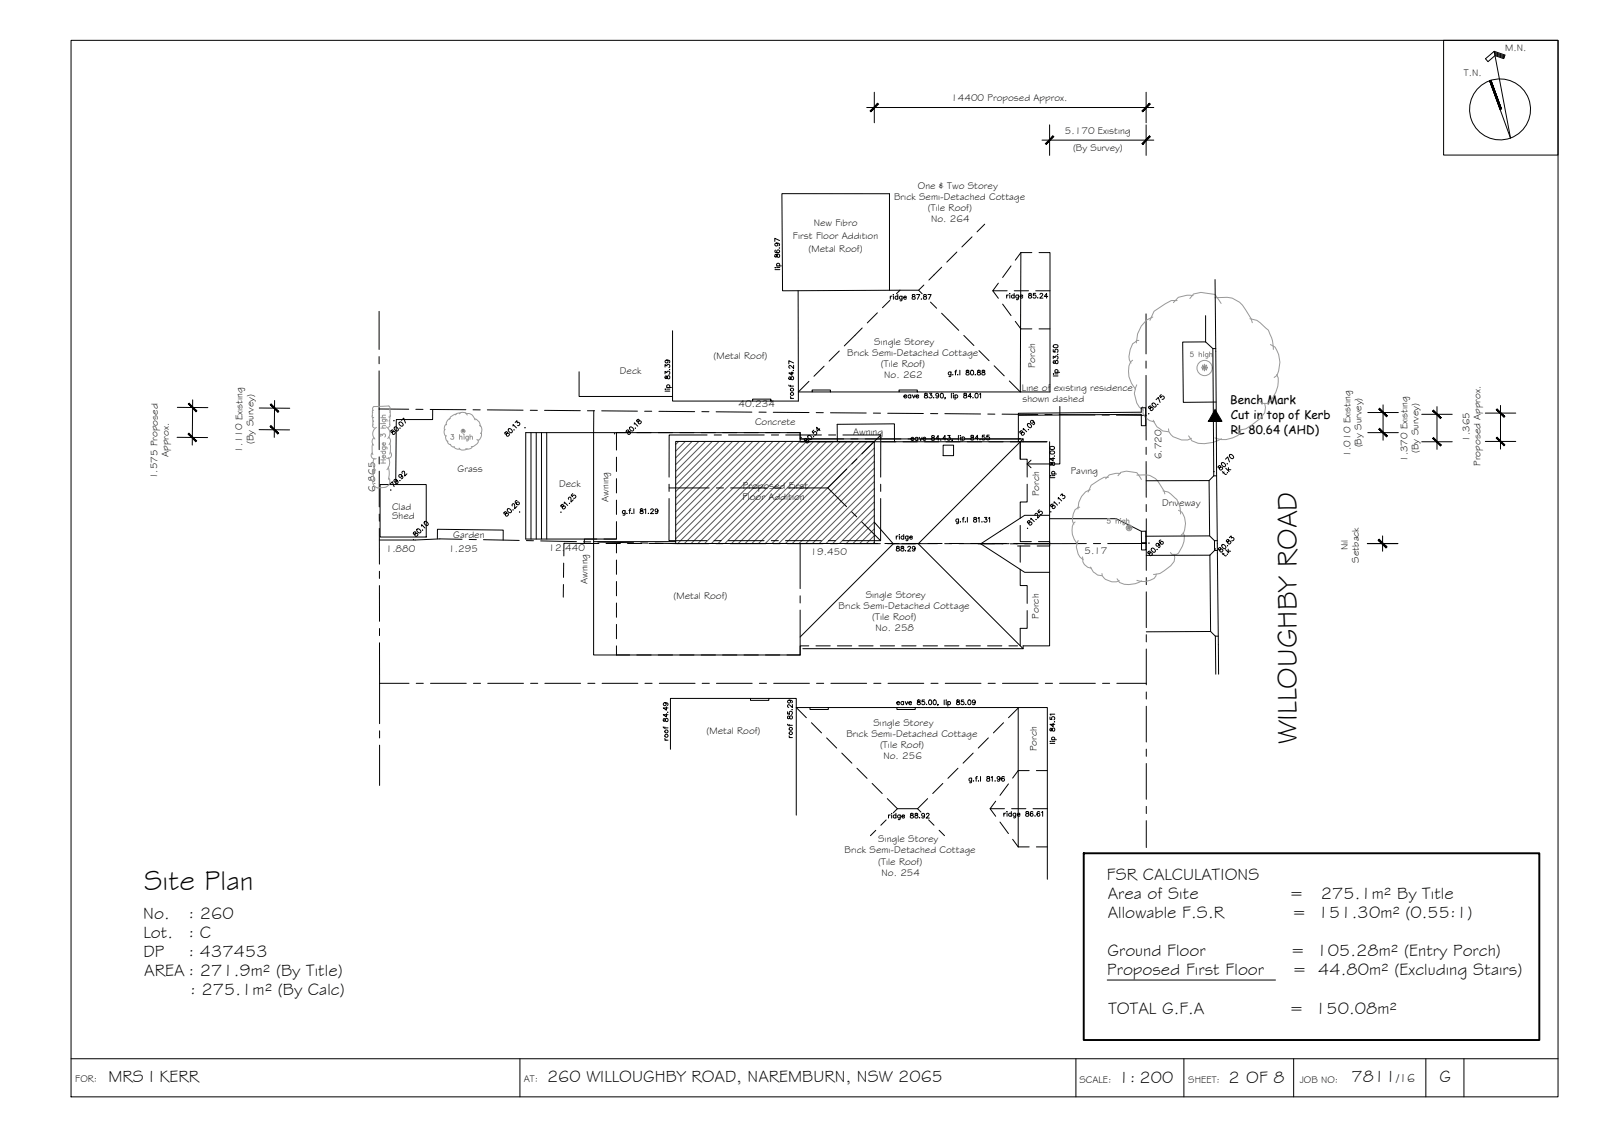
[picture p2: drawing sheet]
<svg xmlns="http://www.w3.org/2000/svg" width="420mm" height="297mm" viewBox="0 0 420 297" stroke-linecap="round" stroke-linejoin="round" font-family="sans-serif">
<!-- layer: HATCH -->
<g fill="none" stroke="#545454" stroke-width=".26">
<path d="M178 115.8l-.8 .7M179.7 115.8l-2.5 2.5M181.5 115.8l-4.3 4.3M183.3 115.8l-6.1 6M185 115.8l-7.8 7.8M186.8 115.8l-9.6 9.5M188.6 115.8l-11.4 11.3M190.3 115.8l-13.1 13.1M192.1 115.8l-14.9 14.9M193.9 115.8l-16.7 16.6M195.6 115.8l-18.4 18.4M197.4 115.8l-20.2 20.1"/>
<path d="M199.1 115.8l-21.9 21.9M200.9 115.8l-23.7 23.7M202.7 115.8l-25.5 25.5M204.4 115.8l-26.7 26.7M206.2 115.8l-26.7 26.7M207.9 115.8l-26.6 26.7M209.7 115.8l-26.6 26.7M211.5 115.8l-26.7 26.7M213.3 115.8l-26.7 26.7M215 115.8l-26.7 26.7M216.8 115.8l-26.7 26.7M218.6 115.8l-26.7 26.7"/>
<path d="M220.4 115.8l-26.7 26.7M222.1 115.8l-26.7 26.7M223.9 115.8l-26.7 26.7M225.7 115.8l-26.7 26.7M227.4 115.8l-26.7 26.7M229.2 115.8l-26.7 26.7M229.3 117.4l-25 25.1M229.3 119.2l-23.3 23.3M229.3 121l-21.5 21.5M229.3 122.7l-19.7 19.8M229.3 124.5l-17.9 18M229.3 126.3l-16.2 16.2"/>
<path d="M229.3 128.1l-14.4 14.4M229.3 129.8l-12.6 12.7M229.3 131.6l-10.9 10.9M229.3 133.3l-9.1 9.2M229.3 135.1l-7.3 7.4M229.3 136.9l-5.6 5.6M229.3 138.7l-3.8 3.8M229.3 140.4l-2 2M229.3 142.2l-.2 .2"/>
</g>
<!-- layer: BORDER -->
<g fill="none" stroke="#000" stroke-width=".26">
<path d="M18.6 10.6h390v277h-390zM378.6 10.6h30v30.1h-30zM391.9 13.5l2.8 .9-.3 1-2.3-.8-1.8 1.6-.7-.8 2.3-1.9 4.3 22.7-5.5-15M391.9 13.7l2.7 1M392 14l2.6 .9M392 14.3l2.4 .8M391 21.1l2.8 7.5M18.6 277.6h390M136.4 277.6v10M282.2 277.6v10M310.5 277.6v10M339.3 277.6v10"/>
<path d="M374 277.6v10M383.9 277.6v10"/>
<circle cx="393.4" cy="28.7" r="8"/>
</g>
<!-- layer: ROOFPLAN EXIST. -->
<g fill="none" stroke="#000" stroke-width=".26">
<path d="M256.9 115.1h11.4l-27.4 27.4M267.6 115.1h-57.7v-1.7h-54.2v58.3h54.2v-11.8M267.6 115.8h7M268.3 115.1v.7M275.3 115.8v27.3M229.3 136.9l5 5.7-24.4 24.4M275.3 135.1h-6.6l-11.5 7.5 11.5 7.4h6.6M155.7 142h21.5M209.9 142.6v11.7M209.9 156.2v1.9M234.2 142.6h5.9M240.8 142.6l27.5 27.5"/>
<path d="M256.5 142.6h6.6M265 142.6h1.8M268.7 142.6h6.6M275.3 142v27.3h-7v.8h-57.7"/>
</g>
<!-- layer: EXISTING -->
<g fill="none" stroke="#000" stroke-width=".26">
<path d="M258.3 58.8l-2 2M209.3 76.2l.1 26.6h3.6M233.3 76.1v-25.3h-28.2l.1 25.4 30.8-.1M233.4 78.8l-2 1.9M236 76.1l-.9 .9M240.9 76.1l1 .9M242.3 74.7l-1.4 1.4h-4.9M244 79.2l1.6 1.6M247 70.1l-3.4 3.3M251 66.1l-2.7 2.6M254.9 62.1l-2.6 2.6M260.4 76.2l1.4 2"/>
<path d="M261.8 74.2l-1.4 2h3.7M263 79.7l2.2 3M265.2 69.7l-2.2 3M266 76.2h3.8M267.7 66.2l-.1 36.6h7.8v-36.6h-2.9M267.7 66.2h2.9M267.7 66.2l-1.4 2M271.6 76.2h3.8M318.7 73.3l.9 103.5M151.9 97.5v6.4h24.5M176.4 86.7v18.4h21M212.2 100l-2.8 2.8v2.3h-7.2v-.5h-4.8v.5h4.8"/>
<path d="M216.1 96l-2.6 2.7M220.1 92l-2.6 2.7M226.1 86l-4.7 4.7M230.1 82l-2.6 2.7M247 82.1l4.4 4.5M252.8 87.9l2.6 2.7M256.8 91.9l2.6 2.7M260.7 95.9l2.7 2.6M264.7 99.9l2.9 2.9h-27v-.6h-4.8v.6h4.8M266.3 84.3l1.4 1.9h2.9M272.5 86.2h2.9M316.2 89.6l-6 .1 .2 15.8 8.5-.1"/>
<path d="M316.2 89.6l1.9 1.8M316.2 82.8v6.8M318.1 91.4l.2 33.3M318.1 91.4h.8M113.5 107.4v2.6h-9.6l-.1 17M139.3 113.4v27.9M140.6 113.4v27.9M142 113.4v27.9M143.4 113.4v27.9M155.7 107.7v5.7h-17.8v27.9h23.8M161.7 119.9v3.7M165.1 113.4h-3.4v4.6"/>
<path d="M167 113.4h3.8M172.6 113.4h3.8M178.3 113.4h3.7M183.9 113.4h3.7M189.5 113.4h3.8M195.1 113.4h3.8M200.8 113.4h3.7M206.4 113.4h3.5v2.4h2.6M209.9 115.8h64.7M217.8 102.8h-4.8v-.6h4.8v.6h18M265 115.8h2.6v4.6h1.8v4.7M267.1 108.9l32.2-.3v3h1.2l-.1-4.7h-1.1v1.2l-32.2 .2v7.5"/>
<path d="M267.6 115.8v4.6M99.7 127h12.1v13.8h-12.1zM161.7 136.8v4.5h-3.3M161.7 125.5v3.7M161.7 131.1v3.8M267.6 137.7v4.3h2.9M269.4 127v4.6h-1.8v4.3M275.3 136h17.5l6.5 3.3M299.3 139.3h1.2v3h-1.1zM317.1 126h-16.5M318.3 124.7l-1.2 1.3 .2 14.5 1.2 1.2M318.3 124.7h.8"/>
<path d="M114.7 141.3v-2.5l17.3 .2v2.6M147.8 153.2l-.1 3.4M147.8 147.6v3.8M153.3 142.5l-5.4-.1v3.3M156.5 141.3h-3.2v1.2h3.8M158.9 142.5h3.8M161.7 142.6v2.4M161.7 146.8v3.8M161.7 152.5v3.7M161.7 158.1v3.7M164.6 142.5h3.7M170.2 142.5h3.8"/>
<path d="M175.8 142.5h3.8M181.4 142.5h3.8M187.1 142.5h3.7M192.7 142.5h3.8M198.3 142.5h3.8M203.9 142.5h3.8M209.6 142.5h3.7M215.2 142.5h3.8M220.8 142.5h3.8M226.4 142.5h3.8M232.1 142.5h3.7M237.7 142.5h3.8"/>
<path d="M243.3 142.5h3.8M248.9 142.5h3.8M254.6 142.5h3.7M260.2 142.5h3.8M265.8 142.5h3.8M266.9 143.1h3.2M267.6 149.3v4.2h1.8v4.7M267.6 143.1v4.3M272.4 142h2.9v.5h-3.9M275.3 142.6v.5h-3.3M300.5 142.3l.1 1.9h-1.2v-1.9M317.3 140.5l-16.8 .1"/>
<path d="M317.3 145.6l.2 20 1.3 1.2M317.3 145.6h-16.7M318.5 141.7v2.6M318.5 141.7h.8M318.5 144.3l-1.2 1.3M319.3 144.3h-.8M161.7 163.7v3.8M161.7 169.3v2.4h3.4M167 171.7h3.8M172.6 171.7h3.8M178.3 171.7h3.7M183.9 171.7h3.7"/>
<path d="M189.5 171.7h3.8M195.1 171.7h3.8M200.8 171.7h3.7M212.1 169.3h-2.2v2.4h-3.5M214 169.3h3.7M219.6 169.3h3.8M225.2 169.3h3.8M230.9 169.3h3.7M236.5 169.3h3.7M242.1 169.3h3.8M247.7 169.3h3.8M253.4 169.3h3.7"/>
<path d="M259 169.3h3.7M264.6 169.3h2.3M269.4 160.1v4.6h-1.8v4.6M317.5 165.6h-16.9M318.8 166.8l.1 10M318.8 166.8h.7M196.8 183.1h-21v13.3M201.6 183.1h-4.8v.5h4.8v-.5h7.2v2.4h3.6M211.5 188.2l-2.7-2.7v28.2M212.8 189.5l2.7 2.6M216.8 193.5l2.6 2.6M217.2 185.5h-4.8v.5h4.8v-.5h18"/>
<path d="M220.8 197.4l2.6 2.7M240 185.5h-4.8v.5h4.8v-.5h27M255.2 197.4l-2.6 2.7M259.2 193.5l-2.6 2.6M263.2 189.5l-2.7 2.6M267.2 185.5l-2.7 2.7M224.8 201.4l2.6 2.7M228.7 205.4l2.7 2.6M229.7 217.7l-1.4 1.4M232.4 215l-1.4 1.4M232.7 209.4l2.7 2.6h5.3M235.4 212l-1.1 1.1"/>
<path d="M240.7 212l.8 .9M243.3 209.4l-2.6 2.6M243.6 214.9l1.4 1.5M246.3 217.7l1.4 1.4M247.3 205.4l-2.7 2.6M251.3 201.4l-2.7 2.7M259.7 212l1.4 2M261.1 210.1l-1.4 1.9h3.7M262.3 215.5l2.2 3M264.5 205.5l-2.2 3M265.3 212h3.8M269.9 202h-2.9l-1.4 2"/>
<path d="M270.9 212h3.8M271.8 202h2.9M274.7 212v-26.5h-7.7v36.5M274.7 212v18.5M265.6 220l1.4 2M267 222h2.9M271.8 222h2.9"/>
</g>
<!-- layer: NEWWORK -->
<path d="M177.2 115.7h52.1v26.8h-52.1z" fill="none" stroke="#000" stroke-width=".26"/>
<!-- layer: WORK BY OWNER -->
<path d="M247.4 116.7h2.7v2.8h-2.7z" fill="none" stroke="#000" stroke-width=".26"/>
<!-- layer: ROOFPLAN NEW -->
<g fill="none" stroke="#000" stroke-width=".26">
<path d="M185.4 114h-9.9v11.1M187.3 114h1.9M191.1 114h9.3M202.3 114h1.9M206.1 114h9.3M217.3 114h1.9M221.1 114h9.9M231 114v11.1M231 114l-5 5M175.5 130.7v11h9.9M175.5 127v1.8M175.5 127.9h10.5"/>
<path d="M187.9 127.9h1.8M191.6 127.9h9.4M202.9 127.9h1.9M206.6 127.9h10.5l4.9 4.9M222.1 123l-5 4.9M223.4 134.2l1.3 1.3M224.7 120.3l-1.3 1.3M226 136.8l4.9 4.9M231 130.7v11h-10M231 127v1.8M187.3 141.7h1.8M191 141.7h9.4"/>
<path d="M202.3 141.7h1.8M206 141.7h9.4M217.3 141.7h1.8"/>
</g>
<!-- layer: BOUNDARY -->
<g fill="none" stroke="#000" stroke-width=".26">
<path d="M99.4 97.2v10l7.8 .1M99.4 81.6v10M99.4 93.5v1.9M300.6 82.3v10.5M300.6 94.7v1.8M300.6 98.4v10.5M99.4 107.3v10.6M99.4 119.8v1.8M109.1 107.3h1.8M112.8 107.4h9.4M124.1 107.4l1.8 .1M127.8 107.5h9.4"/>
<path d="M139.1 107.6h1.8M142.8 107.6l9.4 .1M154.1 107.7h1.8M157.8 107.7l9.4 .1M169.1 107.8h1.8M172.8 107.8l9.4 .1M184.1 107.9h1.8M187.8 108h9.4M199.1 108l1.8 .1M202.8 108.1l9.4 .1M214.1 108.2h1.8M217.8 108.2l9.4 .1"/>
<path d="M229.1 108.3h1.8M232.8 108.3l9.4 .1M244.1 108.4l1.8 .1M247.8 108.5h9.4M259.1 108.6h1.8M262.8 108.6l9.4 .1M274.1 108.7h1.8M277.8 108.7l9.4 .1M289.1 108.8h1.8M292.8 108.8l7.8 .1M300.6 108.9v6.5M300.6 117.3v1.8"/>
<path d="M99.5 123.5v9.4M99.5 134.8v1.8M99.5 138.5v9.4M300.6 121v9.4M300.6 132.3v1.8M300.6 136v13.5M99.5 153.5v9.4M99.5 149.8v1.9M121.2 141.4l-5.8-.1-6.5 .3h-9.4M123 141.4l1.9 .1M126.8 141.5l9.4 .2M138.1 141.7l1.8 .1"/>
<path d="M141.8 141.8l9.4 .2M153 142l1.9 .1M156.8 142.1l9.4 .2M168 142.3l1.9 .1M171.8 142.4l14.1 .1M187.8 142.5h1.8M191.5 142.5h9.4M202.8 142.5h1.8M206.5 142.5h9.4M217.8 142.5h1.9M221.5 142.5h9.4M232.8 142.5h1.8"/>
<path d="M236.5 142.5h9.4M247.8 142.5h1.8M251.5 142.5h9.4M262.8 142.5h1.9M284.9 142.5h-18.4M286.8 142.5h1.9M300.6 151.4v1.9M300.6 155.2v9.3M300.6 142.5h-10.1M99.5 168.5l.1 10.6M99.5 164.8v1.8M99.6 179.1v10.6"/>
<path d="M99.6 179.1h7.7M109.2 179.1h1.8M112.9 179.1h9.4M124.2 179.1h1.8M127.9 179.1h9.4M139.2 179.1h1.8M142.9 179.1h9.4M154.2 179.1h1.8M157.9 179.1h9.4M169.1 179.1h1.9M172.9 179.1h9.4M184.2 179.1h1.8"/>
<path d="M187.9 179.1h9.4M199.2 179.1h1.8M202.9 179.1h9.4M214.2 179.1h1.8M217.9 179.1h9.4M229.2 179.1h1.8M232.9 179.1h9.4M244.2 179.1h1.8M247.9 179.1h9.4M259.2 179.1h1.8M262.9 179.1h9.4M274.2 179.1h1.8"/>
<path d="M277.9 179.1h9.4M289.2 179.1h1.8M292.9 179.1h7.7M300.6 166.4v1.9M300.6 170.2v9.3M99.6 191.6v1.9M99.6 195.4v10.5M300.6 181.4v1.9M300.6 185.2v9.3M300.6 196.4v1.9M300.6 200.2v9.3M300.6 211.4v1.9"/>
<path d="M300.6 215.2v7"/>
</g>
<!-- layer: DIMENSION -->
<g fill="none" stroke="#000" stroke-width=".26">
<path d="M227.3 28.2h75.3M229.3 24.2v8M273.3 36.7h29.3M275.3 32.7v8M300.6 24.2v8M300.6 32.7v8M46.4 114.7h8M46.5 106.8l8 .1M50.5 104.8l-.1 11.9M68 112.6l8 .1M68 107h8M72 105l-.1 9.7"/>
<path d="M358.7 113.4h8M358.7 108.2h8M362.7 106.1v9.3M372.9 115.8h8M372.9 108.6h8M376.9 106.6v11.2M389.6 115.7h7.9M389.6 108.3h7.9M393.5 106.3v11.4M358.6 142.5h8M362.6 140.5v4"/>
</g>
<!-- layer: 0 -->
<g fill="#000" stroke="#000" stroke-width=".26">
<path d="M230.2 27.1l-1.8 2.2 2-2zM228.2 29.1l2-2-1.8 2.2z"/>
<path d="M276.2 35.6l-1.8 2.3 2-2.1zM276.2 35.6l-1.8 2.3-.2-.3z"/>
<path d="M301.5 35.6l-2 2 .2 .3zM301.5 35.6l.2 .2-2 2.1z"/>
<path d="M299.5 29.1l.2 .2 1.8-2.2zM301.5 27.1l.2 .2-2 2z"/>
<path d="M49.6 113.6l-.3 .2 2.2 1.8zM49.3 113.8l2.2 1.8-.2 .2z"/>
<path d="M49.4 105.9l2 2 .2-.2zM49.4 105.9l.2-.2 2 2z"/>
<path d="M71.1 111.6l-.2 .2 2.2 1.8zM70.9 111.8l2.2 1.8-.3 .2z"/>
<path d="M70.9 106.1l2 2 .2-.2zM71.1 105.9l2 2-2.2-1.8z"/>
<path d="M361.9 112.3l-.3 .2 2.2 1.8zM361.6 112.5l2.2 1.8-.2 .2z"/>
<path d="M361.6 107.2l2 2.1 .2-.3zM361.6 107.2l.3-.2 1.9 2z"/>
<path d="M376 114.7l-.2 .2 2.2 1.8zM375.8 114.9l2.2 1.8-.2 .2z"/>
<path d="M375.8 107.7l2 2 .2-.2zM375.8 107.7l.2-.2 2 2z"/>
<path d="M392.4 114.8l2.3 1.8-2.1-2zM392.4 114.8l2.3 1.8-.3 .3z"/>
<path d="M392.4 107.4l2 2 .3-.2zM392.4 107.4l.2-.2 2.1 2z"/>
<path d="M361.7 141.4l-.2 .2 2.2 1.8zM361.5 141.6l2.2 1.8-.2 .2z"/>
<path d="M361.5 141.6l2 2 .2-.2zM361.5 141.6l.2-.2 2 2z"/>
</g>
<!-- layer: BORDER -->
<g fill="#000" stroke="#000" stroke-width=".26">
<path d="M390.7 21.2l2.7 7.5zM390.7 21.2l.3-.1 2.5 7.6z"/>
<path d="M391 21.1l2.5 7.6 .3-.1zM391 21.1l2.8 7.5z"/>
</g>
<!-- layer: 0 -->
<path d="M278 106.5v15.1h-8.6M270.4 120.6l-1 1 1 1" fill="none" stroke="#000" stroke-width=".26"/>
<!-- layer: TEXT -->
<g fill="none" stroke="#000" stroke-width=".26">
<path d="M203.3 70.2h.1M203.2 70.7h1.3M203.3 66.8v.6h.2l.6-.8a.41 .41 0 0 1 .4 .4 .41 .41 0 0 1-.4 .5l-.3-.2-.1-.5zM203.4 65.6h-.1a.57 .57 0 0 0 .5 .7 .57 .57 0 0 0 .6-.6 .39 .39 0 0 0-.6 0 .39 .39 0 0 0 .3 .6M203.6 63.7a.39 .39 0 0 1 .4 .6 .39 .39 0 0 1-.6 .1 .39 .39 0 0 1 0-.6l1 .1-.1 .5M203.8 69.7a.4 .4 0 0 1 0-.6 .4 .4 0 0 1 .6 0 .4 .4 0 0 1-.1 .6M204.4 65h.1M204.5 63.1l-1.3-.6v.8M204.5 70.1l-.8 .1M204.9 69.7h-1.2M233.5 77.6v.9M234 77.6l-.5 .4"/>
<path d="M234.3 77.3h.1M234.3 77.6v.9M235.5 77.8a.4 .4 0 0 0-.6 0 .4 .4 0 0 0 0 .6 .4 .4 0 0 0 .6-.1M235.5 77.2v1.3M236.6 77.6l-.1 1.2h-.4M236.6 77.8a.4 .4 0 0 0-.6 0 .4 .4 0 0 0 0 .6 .4 .4 0 0 0 .6-.1M237 78h.7a.42 .42 0 0 0-.6-.2 .42 .42 0 0 0 0 .7 .42 .42 0 0 0 .6-.2M239.3 77.3v.3a.51 .51 0 0 1 .6 .2 .51 .51 0 0 1 0 .6h-.6v-.5l.7-.4-.3-.3zM240.4 77.2h.8l-.6 1.3M241.6 78.4h.1M242.3 77.3v.3l.7 .5a.41 .41 0 0 1-.4 .4 .41 .41 0 0 1-.4-.6l.8-.4-.1-.2zM243.4 77.2h.8l-.6 1.3"/>
<path d="M264 77.3v.9M264.5 77.3l-.3 .1-.2 .3M264.8 77h.1M264.8 77.3v.9M266 77.5a.4 .4 0 0 0-.6 0 .4 .4 0 0 0 0 .5 .4 .4 0 0 0 .6 0M266 76.9v1.3M267.1 77.3l-.1 1.2h-.4M267.1 77.5a.4 .4 0 0 0-.6 0 .4 .4 0 0 0 0 .5 .4 .4 0 0 0 .6 0M267.5 77.7h.7a.39 .39 0 0 0-.6-.3 .39 .39 0 0 0 .1 .7l.5-.1M269.8 77v.3a.5 .5 0 0 1 .6 .2 .5 .5 0 0 1 0 .6h-.6a.51 .51 0 0 1 .1-.6 .51 .51 0 0 1 .5-.2v-.3zM271.6 76.9h-.6v.5a.44 .44 0 0 1 .6 0 .44 .44 0 0 1 0 .7 .44 .44 0 0 1-.7-.2M272.2 78v.1"/>
<path d="M272.8 77.2l.2-.3 .5 .2-.8 1.1h.8M274.8 77.7h-.9l.6-.8v1.3M174.4 98v-.6l.5 .3a.42 .42 0 0 1 .7-.3 .42 .42 0 0 1-.2 .7M174.4 96.2v-.6l.5 .3a.42 .42 0 0 1 .7-.3 .42 .42 0 0 1-.2 .8M174.5 98.6v.6h.3a.52 .52 0 0 1 .2-.6 .52 .52 0 0 1 .6 0v.6a.51 .51 0 0 1-.6 0 .51 .51 0 0 1-.2-.6zM174.8 94.4a.38 .38 0 0 1 .4 .5 .38 .38 0 0 1-.6 .2 .38 .38 0 0 1 0-.6l1 .1-.1 .5M175.6 96.8v.1M207 98.9v.6h.3a.5 .5 0 0 1 .2-.6 .5 .5 0 0 1 .6 0v.6a.51 .51 0 0 1-.6-.1 .51 .51 0 0 1-.2-.5zM207.7 97.5v.9l-.8-.6h1.2M208.1 97.1h-.1M208.1 95.8v.8l-1-.8-.2 .5 .3 .2M208.1 95.2l-1.2-.6v.8"/>
<path d="M249.4 97.5v1.1l-.5 .1M249.4 97.7a.4 .4 0 0 0-.6-.1 .4 .4 0 0 0 0 .6 .4 .4 0 0 0 .6-.1M249.9 98.2h.1M250.4 97.5h.4M250.9 97.1l-.3 .2v1M251.2 98.2h.1M251.7 97.1v1.2M253.5 97.1v.4l.7 .4a.4 .4 0 0 1-.5 .4 .4 .4 0 0 1-.3-.5l.7-.4-.2-.3zM254.7 97.1a.57 .57 0 0 1 .7 .6 .57 .57 0 0 1-.7 .5l-.2-.4zM255.8 98.2h.1M256.4 97.1v.4l.7 .4a.41 .41 0 0 1-.4 .4 .41 .41 0 0 1-.4-.4l.8-.5-.1-.3zM257.6 97.1v.4l.7 .4a.44 .44 0 0 1-.3 .4 .44 .44 0 0 1-.5-.2l.2-.4 .6-.3-.3-.3z"/>
<path d="M276.3 98.1h.1M276.2 94v-.6l.5 .3a.42 .42 0 0 1 .7-.3 .42 .42 0 0 1-.2 .8M276.2 91.6v.7h.6a.44 .44 0 0 1 0-.7 .44 .44 0 0 1 .6 .1 .44 .44 0 0 1-.2 .7M276.2 98.6h1.3M276.3 94.6l-.1 .5 .3 .2 .6-.8a.44 .44 0 0 1 .4 .4 .44 .44 0 0 1-.3 .4l-.4-.1-.1-.6zM276.3 90.5a.63 .63 0 0 1 .8-.2 .63 .63 0 0 1 .3 .7 .63 .63 0 0 1-.7 .2 .63 .63 0 0 1-.4-.7zM276.7 98h.8M276.7 97.6h1.2M276.8 97.6a.4 .4 0 0 1 0-.6 .4 .4 0 0 1 .6 0 .4 .4 0 0 1-.1 .6M277.4 92.9h.1M174.5 102.1h.1M174.4 102.5h1.3"/>
<path d="M174.8 102h.9M174.8 101.6h1.3M175 101.6a.4 .4 0 0 1 0-.6 .4 .4 0 0 1 .6 0 .4 .4 0 0 1-.1 .6M206.9 100.9l.2 .3h1M207.3 104l.4 .5M207.3 104.5h.8M207.3 101v.4M237.1 103.9h.7a.39 .39 0 0 0-.5-.3 .39 .39 0 0 0-.2 .6l.3 .1 .4-.1M238.9 103.7a.4 .4 0 0 0-.6-.1 .4 .4 0 0 0 0 .6 .4 .4 0 0 0 .6 0M238.9 103.5v.8M238.9 115h.7a.42 .42 0 0 0-.6-.2 .42 .42 0 0 0 0 .7 .42 .42 0 0 0 .6-.2M239.3 103.5l.3 .8 .4-.8"/>
<path d="M240.2 103.9h.7a.39 .39 0 0 0-.5-.3 .39 .39 0 0 0-.1 .6l.2 .1 .4-.1M240.7 114.8a.4 .4 0 0 0-.6 0 .4 .4 0 0 0 0 .6 .4 .4 0 0 0 .6-.1M240.7 114.7v.8M241.1 114.6l.4 .9 .3-.9M242.1 115h.7a.42 .42 0 0 0-.6-.2 .42 .42 0 0 0 0 .7 .42 .42 0 0 0 .6-.2M242.6 103.2v.3l.7 .4a.44 .44 0 0 1-.4 .5 .44 .44 0 0 1-.5-.3l.2-.4 .6-.3-.2-.3zM243.7 103.1h.7l-.4 .5a.41 .41 0 0 1 .4 .6 .41 .41 0 0 1-.8-.1M244.4 114.3v.3a.51 .51 0 0 1 .6 .2 .51 .51 0 0 1 0 .6h-.6a.51 .51 0 0 1 0-.6 .51 .51 0 0 1 .6-.2v-.3zM244.9 104.2h.1M246.2 103.5a.38 .38 0 0 1-.6 .3 .38 .38 0 0 1-.1-.6 .38 .38 0 0 1 .6 .1l.1 .2a.56 .56 0 0 1-.5 .8l-.2-.1M246.4 115h-.9l.5-.8 .1 1.2M246.7 115.3l.1 .1"/>
<path d="M246.8 103.2a.57 .57 0 0 1 .6 .5 .57 .57 0 0 1-.6 .6l-.2-.5zM247.9 104.3l-.1 .3M248.1 115h-.8l.5-.8v1.2M248.5 114.2h.7l-.3 .4a.42 .42 0 0 1 .3 .7 .42 .42 0 0 1-.8-.1M249.5 103.1v1.2M249.8 115.4l-.2 .2M250 103.2h.1M250 103.5v.8M250.5 103.7a.4 .4 0 0 1 .6-.1 .4 .4 0 0 1 0 .6 .4 .4 0 0 1-.6 0M250.5 103.5v1.3M251.4 114.1v1.3M251.8 114.2h.1"/>
<path d="M251.9 114.6v.8M252.3 114.7a.4 .4 0 0 1 .6 0 .4 .4 0 0 1 0 .6 .4 .4 0 0 1-.6-.1M252.3 114.5v1.3M252.8 103.2v.3l.6 .2 .2 .2a.4 .4 0 0 1-.5 .5 .4 .4 0 0 1-.3-.6l.7-.4-.2-.3zM254.7 114.2v.3a.53 .53 0 0 1 .6 .2 .53 .53 0 0 1 0 .6l-.4 .1-.3-.3 .1-.4 .6-.3v-.2zM254.8 103.9h-.9l.6-.8v1.2M255.2 104.2v.1M255.9 103.2a.57 .57 0 0 1 .7 .5 .57 .57 0 0 1-.7 .6l-.2-.5zM256.7 114.9h-.9l.6-.8v1.3M256.9 103.3l.3-.2v1.2M257 115.2l.1 .1M258.3 114.1h-.6l-.1 .5a.45 .45 0 0 1 .7 0 .45 .45 0 0 1-.1 .7 .45 .45 0 0 1-.7-.2"/>
<path d="M259.4 114.1h-.5l-.1 .5a.44 .44 0 0 1 .7 0 .44 .44 0 0 1-.1 .7 .44 .44 0 0 1-.7-.2M275.4 117.2a.63 .63 0 0 1 .8-.2 .63 .63 0 0 1 .3 .7 .63 .63 0 0 1-.7 .2 .63 .63 0 0 1-.4-.7zM275.4 118.4a.62 .62 0 0 1 .8-.2 .62 .62 0 0 1 .3 .7 .61 .61 0 0 1-.7 .2 .61 .61 0 0 1-.4-.7zM276.2 119.9v.9l-.8-.6h1.2M276.5 119.5v.1M163.9 133.8v1.2h-.5M163.9 134a.4 .4 0 0 0-.5-.1 .4 .4 0 0 0 0 .6 .4 .4 0 0 0 .5 0M164.4 134.5l.1 .1M164.9 133.8h.5M165.4 133.4l-.3 .2v1.1M165.7 134.5l.1 .1M166.3 133.4v1.3"/>
<path d="M168 133.5v.3l.7 .5a.41 .41 0 0 1-.5 .4 .41 .41 0 0 1-.3-.6l.7-.4v-.2zM169 133.6l.3-.2v1.3M170.1 134.5v.1M170.7 133.7l.2-.3 .5 .2-.8 1.1h.8M172.6 133.8a.38 .38 0 0 1-.6 .4 .38 .38 0 0 1-.1-.6 .38 .38 0 0 1 .6 0l-.1 1-.5-.1M251.4 136.1l-.1 1.1-.4 .1M251.4 136.2a.4 .4 0 0 0-.6 0 .4 .4 0 0 0 0 .6 .4 .4 0 0 0 .6-.1M251.9 136.8h.1M252.4 136.1h.4M252.9 135.7l-.3 .2v1M253.2 136.8h.1M253.7 135.7v1.2"/>
<path d="M255.4 135.7v.4l.7 .4a.4 .4 0 0 1-.4 .4 .4 .4 0 0 1-.3-.6l.7-.4-.1-.2zM256.5 135.9l.3-.2v1.2M257.5 136.8h.1M258.2 135.7h.6l-.3 .4a.42 .42 0 0 1 .3 .7 .42 .42 0 0 1-.8-.2M259.3 135.9l.3-.2v1.2M275.5 124.8h.1M275.4 125.2h1.3M275.4 121.3v.6h.4a.52 .52 0 0 1 .2-.6 .52 .52 0 0 1 .5 0l.1 .6a.51 .51 0 0 1-.6 0 .51 .51 0 0 1-.2-.6zM276 124.3a.4 .4 0 0 1-.1-.6 .4 .4 0 0 1 .6 0 .4 .4 0 0 1 0 .6M276.7 124.7h-.9M277.1 124.3h-1.3M235.1 140.5v.9"/>
<path d="M235.2 143.3v.4l.7 .4a.41 .41 0 0 1-.4 .4 .41 .41 0 0 1-.4-.4l.7-.6v-.2zM235.5 140.5l-.3 .1-.1 .3M235.8 140.2h.1M235.9 140.5v.9M236.4 143.3v.4a.5 .5 0 0 1 .6 .1 .5 .5 0 0 1 0 .6h-.6a.5 .5 0 0 1 0-.6 .5 .5 0 0 1 .6-.1v-.4zM237 140.7a.4 .4 0 0 0-.6-.1 .4 .4 0 0 0 0 .6 .4 .4 0 0 0 .6 0M237 140.1v1.3M237.5 144.3l.1 .1M238.1 143.5l.2-.3 .5 .3-.8 1h.9M238.2 140.5l-.1 1.2h-.5M238.2 140.7a.39 .39 0 0 0-.6 0 .39 .39 0 0 0 0 .5 .39 .39 0 0 0 .6 0M238.6 140.9h.7a.42 .42 0 0 0-.6-.2 .42 .42 0 0 0 0 .7 .42 .42 0 0 0 .6-.2"/>
<path d="M240 143.7a.39 .39 0 0 1-.6 .2 .39 .39 0 0 1-.1-.6 .39 .39 0 0 1 .7 .1v.3a.56 .56 0 0 1-.5 .8l-.2-.2M174 190.5l.2 .3h1M174 188.5v.6h.4a.5 .5 0 0 1 .1-.6 .5 .5 0 0 1 .6 0v.6a.5 .5 0 0 1-.6-.1 .5 .5 0 0 1-.1-.5zM174.4 193.6v.3l.3 .1M174.4 184.2a.39 .39 0 0 1 .3 .6 .39 .39 0 0 1-.6 .1 .39 .39 0 0 1 0-.6h.9l.2 .3-.2 .3M174.4 194h.8M174.4 190.6v.4M174.8 187.1v.9l-.8-.6h1.2M174.8 185.3v.9l-.8-.6h1.2M175.1 186.7h.1M206.6 189.9l.2 .3h1M206.6 186.6v.6h.5a.44 .44 0 0 1 0-.6 .44 .44 0 0 1 .6 .1 .44 .44 0 0 1-.1 .6"/>
<path d="M206.6 187.8v.6h.4a.51 .51 0 0 1 .1-.6 .51 .51 0 0 1 .7 0v.4l-.2 .3-.4-.2-.2-.5zM207 192.9l.3 .5M207 183.6a.39 .39 0 0 1 .3 .5 .39 .39 0 0 1-.6 .1 .39 .39 0 0 1 0-.6l1.1 .1-.2 .6M207 193.4h.8M207 189.9v.4M207.8 186h-.1M207.8 184.7v.8l-1-.8-.2 .5 .3 .3M235.2 184.3h.7a.42 .42 0 0 0-.6-.2 .42 .42 0 0 0 0 .7 .42 .42 0 0 0 .6-.2M237 184.1a.4 .4 0 0 0-.6-.1 .4 .4 0 0 0 0 .6 .4 .4 0 0 0 .6 0M237 183.9v.9M237.4 183.9l.4 .9 .3-.9M238.4 184.3h.7a.42 .42 0 0 0-.7-.2 .42 .42 0 0 0 0 .7 .42 .42 0 0 0 .7-.2"/>
<path d="M240.7 183.6v.3a.51 .51 0 0 1 .6 .2 .51 .51 0 0 1 0 .6l-.7-.1v-.4l.7-.4v-.2zM242.5 183.5h-.6l-.1 .5a.44 .44 0 0 1 .7 0 .44 .44 0 0 1-.1 .7 .44 .44 0 0 1-.6-.2M243 184.6l.1 .1M243.7 183.6a.62 .62 0 0 1 .8 .4 .62 .62 0 0 1-.5 .8l-.4-.3zM244.9 183.6a.58 .58 0 0 1 .7 .5 .58 .58 0 0 1-.7 .6l-.2-.5zM246 184.7l-.1 .3M247.6 183.5v1.3M248.1 183.6h.1M248.2 183.9v.9M248.6 184.1a.4 .4 0 0 1 .6-.1 .4 .4 0 0 1 0 .6 .4 .4 0 0 1-.6 0M248.6 183.9v1.3M251 183.6v.3a.53 .53 0 0 1 .5 .2 .53 .53 0 0 1 .1 .6h-.6a.53 .53 0 0 1 0-.6 .53 .53 0 0 1 .6-.2v-.3z"/>
<path d="M252.8 183.5h-.6l-.1 .5a.44 .44 0 0 1 .7 0 .44 .44 0 0 1-.1 .7 .44 .44 0 0 1-.7-.2M253.3 184.6l.1 .1M254 183.6a.58 .58 0 0 1 .7 .5 .58 .58 0 0 1-.7 .6l-.2-.5zM255.8 183.9a.38 .38 0 0 1-.5 .3 .38 .38 0 0 1-.2-.5 .38 .38 0 0 1 .6 0l-.1 1-.5-.1M275.4 194.4h.1M275.4 188v.6l.5 .1a.44 .44 0 0 1 0-.7 .44 .44 0 0 1 .7 .1 .44 .44 0 0 1-.2 .6M275.4 194.9h1.2M275.4 191v.6h.4a.5 .5 0 0 1 .2-.6 .5 .5 0 0 1 .6 0v.4l-.2 .3-.4-.2-.2-.5zM275.8 194.4h.8M275.8 193.9h1.3M276 193.9a.39 .39 0 0 1-.1-.5 .39 .39 0 0 1 .6 0 .39 .39 0 0 1-.1 .5M276.2 189.6v.9l-.8-.6h1.2"/>
<path d="M276.6 189.2h-.1M276.6 187.2h-1.2l.2 .3M233 213.6v.9M233.5 213.6l-.3 .1-.2 .3M233.8 213.3h.1M233.9 213.6v.9M235 213.8a.39 .39 0 0 0-.6 0 .39 .39 0 0 0 0 .6 .39 .39 0 0 0 .6-.1M235 213.2v1.3M236.1 213.6v1.2h-.5M236.1 213.8a.4 .4 0 0 0-.6 0 .4 .4 0 0 0 0 .6 .4 .4 0 0 0 .6-.1M236.5 214h.7a.4 .4 0 0 0-.4-.3 .4 .4 0 0 0-.4 .4 .4 .4 0 0 0 .4 .4l.4-.2M238.9 213.3v.3a.5 .5 0 0 1 .5 .2 .5 .5 0 0 1 0 .6l-.6-.1v-.4l.7-.4-.2-.3z"/>
<path d="M240 213.3v.3a.5 .5 0 0 1 .6 .2 .5 .5 0 0 1 0 .6h-.6a.51 .51 0 0 1 .1-.6 .51 .51 0 0 1 .5-.2v-.3zM241.2 214.3v.1M242.5 213.6a.39 .39 0 0 1-.5 .4 .39 .39 0 0 1-.2-.6 .39 .39 0 0 1 .6 0v.8l-.3 .3-.3-.2M243 213.5l.2-.3 .5 .3-.8 1h.8M254.8 204v1.1l-.5 .1M254.8 204.2a.39 .39 0 0 0-.5-.1 .39 .39 0 0 0 0 .6 .39 .39 0 0 0 .5-.1M255.3 204.7l.1 .1M255.8 204h.5M256.3 203.6l-.3 .2v1M256.6 204.7l.1 .1M257.2 203.6v1.2M258.9 203.6v.4a.53 .53 0 0 1 .6 .2 .53 .53 0 0 1 0 .6h-.6a.53 .53 0 0 1 0-.6 .53 .53 0 0 1 .6-.2v-.4z"/>
<path d="M260 203.8l.3-.2v1.2M261 204.7v.1M262.3 204a.39 .39 0 0 1-.5 .3 .39 .39 0 0 1-.2-.6 .39 .39 0 0 1 .6 0l-.1 1.1-.5-.2M263.3 213.2v.8M263.4 203.7l-.1-.1a.58 .58 0 0 0-.6 .6 .58 .58 0 0 0 .6 .6 .39 .39 0 0 0 0-.7 .39 .39 0 0 0-.6 .3M263.8 213.2l-.5 .3M264.1 212.8h.1M264.1 213.2v.8M265.2 213.4a.4 .4 0 0 0-.5-.1 .4 .4 0 0 0 0 .6 .4 .4 0 0 0 .5-.1M265.2 212.8v1.2M266.4 213.2l-.1 1.1-.5 .1M266.4 213.4a.4 .4 0 0 0-.6-.1 .4 .4 0 0 0 0 .6 .4 .4 0 0 0 .6-.1"/>
<path d="M266.8 213.5h.7a.39 .39 0 0 0-.5-.3 .39 .39 0 0 0-.1 .6l.2 .2 .4-.2M269.1 212.8v.4a.5 .5 0 0 1 .6 .1 .5 .5 0 0 1 0 .6h-.6a.5 .5 0 0 1 0-.6 .5 .5 0 0 1 .6-.1v-.4zM270.9 212.9l-.1-.1a.56 .56 0 0 0-.6 .6 .56 .56 0 0 0 .6 .5 .39 .39 0 0 0 0-.6 .39 .39 0 0 0-.6 .3M271.4 213.9h.1M272.7 212.9l-.1-.1a.57 .57 0 0 0-.6 .5 .57 .57 0 0 0 .6 .6 .39 .39 0 0 0 0-.6 .39 .39 0 0 0-.6 .3M273.2 213l.3-.2v1.2M290.4 256.9h44.1"/>
<circle cx="207.7" cy="103.3" r=".41"/>
<circle cx="207.7" cy="102.2" r=".41"/>
<circle cx="174.8" cy="191.8" r=".41"/>
<circle cx="174.8" cy="192.9" r=".41"/>
<circle cx="207.4" cy="191.1" r=".41"/>
<circle cx="207.4" cy="192.2" r=".41"/>
</g>
<!-- layer: HGTS_11 -->
<g fill="none" stroke="#000" stroke-width=".26">
<path d="M102.6 112.9l-.1 .3 .2 .2 .8-.3a.41 .41 0 0 1 0 .6 .41 .41 0 0 1-.6 0l.2-.9-.2-.1zM103.3 110.3h.1M103.3 110.3v.1M103.5 112a.68 .68 0 0 1 .7 .2 .68 .68 0 0 1 .1 .7 .68 .68 0 0 1-.7-.2 .68 .68 0 0 1-.1-.7zM104.8 110.7a.68 .68 0 0 1 .7 .2 .68 .68 0 0 1 .1 .8 .68 .68 0 0 1-.7-.2 .68 .68 0 0 1-.1-.8zM104.9 112.2h.1M105.3 110.2l.6-.6 .4 1.3M132.6 113.2l-.2 .4 .1 .2 .9-.2a.42 .42 0 0 1 .1 .6 .42 .42 0 0 1-.7 0l.3-.8-.2-.2zM133.4 112.5a.61 .61 0 0 1 .8 .2 .61 .61 0 0 1-.1 .8l-.6-.4zM134.5 111.7l.1-.4 .9 .9M134.8 112.7h.1M135.1 110.8l.5-.5 .1 .6a.42 .42 0 0 1 .7 .2 .43 .43 0 0 1-.7 .5"/>
<path d="M137.6 112.1h.1M137.7 112.1v.1M161.1 113.7h.1M161.2 113.7v.1M164.3 112.9l-.1 .3 .3 .2 .7-.3a.41 .41 0 0 1 .1 .6 .41 .41 0 0 1-.6 0l.1-.9-.2-.1zM165.2 112a.61 .61 0 0 1 .8 .2 .61 .61 0 0 1-.1 .8l-.6-.3-.2-.5zM166.3 111.2l.1-.4 .9 .9M166.6 112.2h.1M167.1 110.2l-.1 .3 .2 .1 .8-.2a.42 .42 0 0 1 0 .6 .42 .42 0 0 1-.6 0l.2-1-.2-.1zM210 114.7h.1M210.1 114.6v.1M211 115.2v.3l.2 .1 .8-.2a.42 .42 0 0 1 0 .6 .42 .42 0 0 1-.6 0l.2-.9-.2-.2z"/>
<path d="M212 114.2a.67 .67 0 0 1 .7 .2 .67 .67 0 0 1 .1 .8 .66 .66 0 0 1-.7-.2 .66 .66 0 0 1-.1-.8zM213.3 114.5h.1M213.4 112.8l-.4 .4 .3 .4a.44 .44 0 0 1 .5-.5 .44 .44 0 0 1 .4 .6 .44 .44 0 0 1-.6 .3M215 112.4l-.7 .6-.1-1 .9 .9M267.4 114.9h.2M267.5 114.9v.1M267.7 113l-.3 .3 .2 .2 .9-.1a.42 .42 0 0 1 0 .6 .42 .42 0 0 1-.6 0l.2-.9-.1-.2zM268.3 112.7l.1-.4 .9 .9M269.6 111.1a.63 .63 0 0 1 .8 .3 .63 .63 0 0 1-.2 .8l-.7-.6zM269.7 112.6h.1M270.9 110.3a.39 .39 0 0 1-.1 .6 .39 .39 0 0 1-.5-.3 .39 .39 0 0 1 .4-.4l.7 .8-.5 .3M301.2 108.5h.1"/>
<path d="M301.3 108.4v.1M301.3 106.7v.3l.2 .1 .8-.2a.42 .42 0 0 1 0 .6 .42 .42 0 0 1-.6 0l.2-1-.2-.1zM302.3 105.7a.67 .67 0 0 1 .7 .2 .67 .67 0 0 1 .1 .8 .67 .67 0 0 1-.7-.2 .67 .67 0 0 1-.1-.8zM303.2 104.8l.6-.6 .5 1.3M303.6 106h.1M304.6 103.4l-.5 .5 .4 .4a.44 .44 0 0 1 .4-.5 .44 .44 0 0 1 .4 .5 .44 .44 0 0 1-.5 .4M322.6 119.2a.68 .68 0 0 1 .7 .2 .68 .68 0 0 1 .1 .8 .68 .68 0 0 1-.7-.2 .68 .68 0 0 1-.1-.8zM102.3 126.9l.6-.6 .5 1.3M102.4 128.5h.1M102.5 128.4v.1M104 125.8a.39 .39 0 0 1-.1 .6 .39 .39 0 0 1-.6-.3 .39 .39 0 0 1 .5-.4l.6 .8-.4 .3M104.8 126h.1"/>
<path d="M105.2 124.5a.38 .38 0 0 1-.1 .6 .38 .38 0 0 1-.5-.3 .38 .38 0 0 1 .5-.4l.6 .8-.5 .3M105.5 124.1l-.1-.3 .2-.2h.5v1.2l.6-.6M108.6 139.5l-.2 .3 .1 .2 .9-.1a.42 .42 0 0 1 .1 .6 .42 .42 0 0 1-.7 0l.3-.8-.2-.3zM109.4 138.7a.67 .67 0 0 1 .8 .2 .67 .67 0 0 1 0 .8 .67 .67 0 0 1-.7-.3 .67 .67 0 0 1-.1-.7zM110.5 137.9l.1-.3 .9 .8M110.8 139h.1M111.4 136.8a.62 .62 0 0 1 .7 .2 .62 .62 0 0 1-.1 .8l-.7-.6zM132.2 134.4v.3l.2 .1 .8-.2a.42 .42 0 0 1 0 .6 .42 .42 0 0 1-.6 0l.2-.9-.2-.2zM133.2 133.4a.67 .67 0 0 1 .7 .2 .67 .67 0 0 1 .1 .8 .66 .66 0 0 1-.7-.2 .66 .66 0 0 1-.1-.8zM134.4 132.6l-.1-.3 .5-.2 .2 1.3 .6-.6M134.5 133.7h.1M135.6 131.2h-.1a.57 .57 0 0 0-.1 .9 .57 .57 0 0 0 .8 0 .39 .39 0 0 0-.5-.5 .39 .39 0 0 0-.2 .6"/>
<path d="M136.3 134.2v.1M147.1 134.3h.1M147.1 134.2v.1M147.3 132.3l-.2 .3 .1 .3 .9-.2a.42 .42 0 0 1 0 .6 .42 .42 0 0 1-.6 0l.3-.8-.2-.2zM148 132v-.4l.9 .9M149.1 130.9v-.4l.5-.1 .2 1.2 .6-.6M149.3 131.9h.1M150.2 129.4l-.4 .4 .3 .4a.44 .44 0 0 1 .5-.4 .44 .44 0 0 1 .4 .5 .44 .44 0 0 1-.6 .3M269.4 138.5h.1M269.5 138.5v.1M269.7 136.5l-.3 .4 .2 .2 .9-.2a.42 .42 0 0 1 0 .6 .42 .42 0 0 1-.6 0l.2-.8-.1-.2zM270.3 136.2l.1-.3 .9 .9"/>
<path d="M271.5 135.1l-.1-.2 .2-.3 .5 .1v1.2l.6-.6M271.7 136.2h.1M272.6 133.6l-.4 .5 .3 .4a.44 .44 0 0 1 .5-.5 .44 .44 0 0 1 .4 .6 .44 .44 0 0 1-.6 .3M275.5 134.2h.1M275.6 134.1v.1M275.8 132.2l-.3 .4 .2 .2 .9-.2a.42 .42 0 0 1 0 .6 .42 .42 0 0 1-.6 0l.2-.8-.1-.2zM276.4 131.9l.1-.4 .9 .9M277.5 130.8l.1-.4 .9 .9M277.8 131.8h.1M278.1 129.9l.5-.5 .1 .6a.41 .41 0 0 1 .6 .3 .41 .41 0 0 1-.5 .4M318.3 123.6h.1M318.4 123.6v.1"/>
<path d="M319.5 122.3v.3l.2 .1a.52 .52 0 0 1 .5-.3 .52 .52 0 0 1 .5 .4l-.3 .4a.41 .41 0 0 1-.6-.2 .41 .41 0 0 1 .3-.6l-.2-.4zM320.5 121.3a.62 .62 0 0 1 .7 .3 .62 .62 0 0 1-.1 .8l-.7-.6zM320.6 123.6l.7 .7h.4M321 123.8l-.3 .2M321.4 120.4l.6-.6 .5 1.3M321.5 122.7l.9 .9M321.8 121.6h.1M321.9 123.9h.1M322.2 122.6v.9M322.2 123.1l.6 .1M108.4 141.4h.1M108.4 141.4v.1"/>
<path d="M301.3 144.6l-.3 .3 .1 .2 1-.2a.41 .41 0 0 1 0 .6 .41 .41 0 0 1-.6 0l.2-.8-.1-.2zM301.3 142.4h.1M301.3 142.3v.1M302.1 143.8a.68 .68 0 0 1 .7 .2 .68 .68 0 0 1 .1 .7 .68 .68 0 0 1-.8-.2 .68 .68 0 0 1 0-.7zM303.4 144h.1M303.9 142.6a.39 .39 0 0 1-.2 .6 .39 .39 0 0 1-.5-.3 .39 .39 0 0 1 .4-.5l.7 .8-.5 .3M304.5 141.6h-.2a.57 .57 0 0 0 0 .8 .57 .57 0 0 0 .8 0 .39 .39 0 0 0-.5-.5 .39 .39 0 0 0-.2 .7M318.7 143.9h.1M318.7 143.9v.1M319.8 143.6l-.3 .3 .1 .3 1-.2a.39 .39 0 0 1-.1 .6 .39 .39 0 0 1-.6-.3l.3-.5-.1-.2zM320.5 142.9a.6 .6 0 0 1 .8 .1 .6 .6 0 0 1-.1 .9l-.6-.4zM320.5 145l.8 .7 .3-.1"/>
<path d="M321 145.1l-.3 .3M321.4 144.1l.9 .9M321.7 141.7v.3l.2 .1 .8-.2a.42 .42 0 0 1 0 .6 .42 .42 0 0 1-.6 0l.1-1-.2-.1zM321.8 145.3h.1M321.9 143.1h.1M322.1 144v.8M322.1 144.5h.7M322.4 141l.5-.5 .1 .6a.42 .42 0 0 1 .7 .2 .42 .42 0 0 1-.6 .4"/>
</g>
<!-- layer: TEXT -->
<path d="M318.7 107.4l1.7 3h-3.4zM317 110.4h3.4z" fill="#000" stroke="#000" stroke-width=".26"/>
<!-- layer: VEGE_01 -->
<g fill="none" stroke="#989898" stroke-width=".26">
<path d="M312.9 92.3h-.6l-.1 .5a.44 .44 0 0 1 .7 0 .44 .44 0 0 1-.1 .6 .44 .44 0 0 1-.6-.1M314.5 92.9l.6-.2v.8M314.5 92.3v1.2M315.6 92.3h.1M315.7 92.7v.8M316.8 92.7l-.1 1.1-.4 .1M316.8 92.9a.4 .4 0 0 0-.6-.1 .4 .4 0 0 0 0 .6 .4 .4 0 0 0 .6-.1M317.2 92.9l.6-.2 .1 .8M317.2 92.3v1.2M99.9 114.4v-.6l.4 .3a.42 .42 0 0 1 .7-.3 .42 .42 0 0 1-.1 .8M99.9 111.1h.1M99.9 118.3h1.2"/>
<path d="M99.9 112.2h1.2M99.9 109.5h1.2M100.3 117.2h1.1l.1 .5M100.3 109.9l1.1 .1 .1 .5M100.3 111.1h.8M100.5 118.3a.39 .39 0 0 0-.1 .6 .39 .39 0 0 0 .6 0 .39 .39 0 0 0-.1-.6M100.5 117.2a.4 .4 0 0 0-.1 .6 .4 .4 0 0 0 .6 0 .4 .4 0 0 0-.1-.6M100.5 109.9a.4 .4 0 0 0-.1 .6 .4 .4 0 0 0 .6 0 .4 .4 0 0 0-.1-.6M100.9 119.4a.39 .39 0 0 1 .1 .6 .39 .39 0 0 1-.6 0 .39 .39 0 0 1 .1-.6l.1 .7M100.9 116a.39 .39 0 0 1 .1 .6 .39 .39 0 0 1-.6 0 .39 .39 0 0 1 .1-.6l.1 .8M101.1 111.6h-.8v.3l.2 .3M101.1 108.9h-.8v.3l.2 .3"/>
<path d="M118.3 113.9h.7l-.4 .5a.41 .41 0 0 1 .3 .7 .41 .41 0 0 1-.7-.2M120.5 114.6l.3-.2h.3l.1 .8M120.5 113.9v1.3M121.7 114h.1M121.7 114.4v.8M122.8 114.4v1.1h-.5M122.8 114.5a.4 .4 0 0 0-.6 0 .4 .4 0 0 0 0 .6 .4 .4 0 0 0 .6-.1M123.3 114.6l.3-.2h.3v.8M123.3 113.9v1.3M99.9 121.4h1.2M99.9 120.6h1.2M100.5 120.6v.8"/>
<path d="M291.1 135.9h-.6l-.1 .6a.44 .44 0 0 1 .7 0 .44 .44 0 0 1-.1 .6 .44 .44 0 0 1-.6-.2M292.7 136.6l.3-.3 .3 .1 .1 .8M292.7 135.9v1.3M293.8 136h.1M293.9 136.3v.9M295 136.3v1.2h-.5M295 136.5a.39 .39 0 0 0-.6 0 .39 .39 0 0 0 0 .6 .39 .39 0 0 0 .6-.1M295.4 136.6l.3-.3 .3 .1 .1 .8M295.4 135.9v1.3"/>
<circle cx="315.9" cy="96.5" r="2"/>
<circle cx="121.5" cy="113" r=".5"/>
<circle cx="296.1" cy="138.4" r=".75"/>
</g>
<!-- layer: VEGSPREAD -->
<g fill="none" stroke="#989898" stroke-width=".26">
<path d="M308.7 78.8h-1.5l-4.5 2.8-1.1 2.4M312.1 78.3l.9-1.2 2-.4 3.6 .5 1.7 2.4M312.9 77.5l-1.6-.1-2.3 .5-1.3 1.4M318.6 78.1l3.3-.2a5.9 5.9 0 0 1 4.8 3.4l1.4 2.3 .4 1M297.1 94.4l-.6 .5a6.6 6.6 0 0 0 1.3 7.2M298.7 89.3h-.6l-1 .8-.7 1.5-.3 1.9 .1 .8 .4 .9M302.4 83.1a6.9 6.9 0 0 0-4.4 6.8M327.8 83.6l1.8 .4 .9 .6 2.2 2 .4 1a7.7 7.7 0 0 1 .9 4M333.2 90.3l1.2 .7a7.3 7.3 0 0 1 .5 7.4l-.7 .6M334.8 98.2l.4 .9a8 8 0 0 1-2.6 6.7h-1.7l-.5-.7M97.6 118.8a.94 .94 0 0 0-.1 1.1 .94 .94 0 0 0 1.2 .3M97.6 108.9v.5l.4 .1"/>
<path d="M97.7 108.1v1M97.7 116.3l-.1 1.5 .2 1.4M97.8 111.3v.5l.4 .4M97.8 107.5l-.2 .4 .2 .3M97.8 109.4l-.1 .6 .3 .5M97.9 110.3v1.1M98.1 106.6l-.4 .5 .2 .6M98.1 106.6l3.9-.2 .3 .5-.2 .6M98.1 114.7a1.3 1.3 0 0 0-.1 2M98.7 112.1a1.94 1.94 0 0 0-.4 3M101.3 111.9a1.94 1.94 0 0 1 .4 3.1M101.9 120a2.78 2.78 0 0 1-.4 3.1"/>
<path d="M101.9 114.6a1.3 1.3 0 0 1 .1 2M102.1 110.1l.1 1.2M102.2 109.3l.1 .6-.3 .5M102.2 107.4l.1 .3-.1 .4M102.2 111.2v.5l-.4 .3M102.3 116.2l.1 1.4-.2 1.5M102.3 107.9v1.1M102.4 108.8v.4l-.4 .1M102.5 118.6a.94 .94 0 0 1 0 1.2 .94 .94 0 0 1-1.1 .3M116.7 112.5l-.2 .8 .4 1.1M117 114.1a1.22 1.22 0 0 0 .4 1.7M117.1 111.2l-.4 .3-.1 .3v.9"/>
<path d="M117.4 115.6v.1a.74 .74 0 0 0 .8 .9M118.1 109.7a1.71 1.71 0 0 0-1.1 1.7M118.1 116.5l.2 .4 .8 .3M119.1 117v.2a1.08 1.08 0 0 0 1.5 .5M119.7 108.6a2.06 2.06 0 0 0-1.8 1.3M120.4 117.5a1.45 1.45 0 0 0 2.2 .2M120.5 108.5a1.3 1.3 0 0 1 2 .3M120.7 108.3l-1 .1-.3 .4M122.1 108.4a2 2 0 0 1 2.5 1.7M123.8 117.1a1.24 1.24 0 0 1-1.7 .5M124.4 109.8a1.98 1.98 0 0 1 1.6 2M125.4 115.4l.1 .2a2.21 2.21 0 0 1-1.9 1.5"/>
<path d="M125.8 111.5a1.38 1.38 0 0 1 .2 2.2M126.2 113.5l.1 .7-.5 1-.6 .2-.1-.2M298.1 100.9a5 5 0 0 0 1.8 6.7M299.7 106.6l.1 .7a3 3 0 0 0 3 3.3M302.5 110.2l.9 1.7 1.5 1.1 1.6 .2M306.5 112.4l.1 .8a4.4 4.4 0 0 0 5.9 1.7M311.7 114.3l.9 1.3a8 8 0 0 0 7.8-.6M325.4 112.7l-.1 .6-.6 .9a6.6 6.6 0 0 1-6.1 .6M331.7 105.8l.2 1-.2 1.4-1.2 1.5-3.8 2.7-2.2 .4M98.1 120.2a2.78 2.78 0 0 0 .4 3.1M98.2 122.6l-.3 1.6 .2 1.6M101.8 122.4l.3 1.6-.2 1.7"/>
<path d="M102 125.4a1.6 1.6 0 0 1-1 2.4l-1.9 .1a1.6 1.6 0 0 1-1.1-2.4M282 136.9a3.1 3.1 0 0 0-.8 3.2l.5 1.3 .8 1.2M283.2 133a2.28 2.28 0 0 0-1.7 1.8l-.3 1.3 .5 1.3M285.9 128.4a5.1 5.1 0 0 0-3.2 5.1M290.7 125.1h-1.1l-3.4 2.1-.8 1.8M293.2 124.7l.7-.9 1.5-.3 2.8 .4 1.2 1.8M293.9 124.2l-1.2-.1-1.8 .4-.9 1M298.2 124.6a5.1 5.1 0 0 1 6 2.4l1.1 1.7 .2 .8M305 128.7a5.4 5.4 0 0 1 4 3.1l.5 1.2 .1 1.8M309.1 133.8a3.5 3.5 0 0 1 1.8 3.5l-.5 2.5-.6 .4M310.3 139.7a4 4 0 0 1-.2 3.5l-1 1.8-.5 .3h-1.2l-.4-.4M282.8 141.7a3.7 3.7 0 0 0 1.3 5"/>
<path d="M283.9 146l.1 .5a2.29 2.29 0 0 0 2.3 2.5M286 148.7a3.1 3.1 0 0 0 3 2.2M289 150.4l.1 .5a3.4 3.4 0 0 0 4.4 1.3M293 151.7l.6 1a6.1 6.1 0 0 0 5.9-.4M303.2 150.5v.5l-.5 .7a5 5 0 0 1-4.5 .4M307.9 145.3l.2 .8-.2 1.1-.8 1.1-2.9 2.1-1.7 .2"/>
</g>
<!-- layer: VEGE_01 -->
<g fill="none" stroke="#b88a5c" stroke-width=".26">
<path d="M315.2 96.5h.1M315.4 96.7h.1M315.4 96.2h.1M315.4 97h.1M315.4 96h.1M315.6 96.5h.1M315.6 96.7h.1M315.6 96.3h.1M315.8 96.5h.1M315.8 97.1h.1M315.8 95.9h.1M315.9 96.5h.1"/>
<path d="M315.9 96.6h.1M315.9 96.4h.1M315.9 96.8h.1M315.9 97.2h.1M315.9 96.2h.1M315.9 95.8h.1M316 96.6h.1M316 96.4h.1M316 96.5h.1M316 96.9h.1M316.1 96.1h.1M316.1 96.5h.1"/>
<path d="M316.3 96.5h.1M316.3 97h.1M316.3 96h.1M316.4 97h.1M316.4 96h.1M316.5 96.5h.1M316.7 96.5h.1M121.3 113h.1M121.4 113h.1M121.4 113.1h.1M121.5 113.1h.1M121.5 113h.1"/>
<path d="M121.6 113.1h.1M295.6 138.4h.1M295.8 138.7h.1M295.8 138.1h.1M295.8 138.9h.1M295.9 137.9h.1M296 138.7h.1M296 138.6h.1M296 138.4h.1M296 138.2h.1M296.1 138.4h.1M296.1 138.3h.1"/>
<path d="M296.1 138.5h.1M296.2 138.3h.1M296.2 138.4h.1M296.3 138.8h.1M296.3 138.4h.1M296.3 138h.1M296.4 138.4h.1M296.4 138.9h.1M296.4 137.9h.1M296.6 138.4h.1M296.7 138.4h.1"/>
</g>
<!-- layer: BLD_01 -->
<path d="M219.6 115.8v-4.6l15-.1v4.7" fill="none" stroke="#000" stroke-width=".26"/>
<!-- layer: TEXT -->
<path d="M284.2 223.7h119.5v49h-119.5z" fill="none" stroke="#000" stroke-width=".51"/>
<g font-size="7.5">
<text x="340.1" y="195.1" transform="rotate(-90 340.1 195.1)">WILLOUGHBY ROAD</text>
<text x="37.8" y="233.3">Site Plan</text>
</g>
<g font-size="4.5">
<text x="290.3" y="230.6">FSR CALCULATIONS</text>
<text x="290.5" y="235.6">Area of Site</text>
<text x="338.2" y="235.6">=</text>
<text x="346.4" y="235.6">275.1m² By Title</text>
<text x="37.6" y="240.9">No.</text>
<text x="37.6" y="245.9">Lot.</text>
<text x="49.4" y="240.9">: 260</text>
<text x="49.4" y="245.9">: C</text>
<text x="290.5" y="240.7">Allowable F.S.R</text>
<text x="338.9" y="240.7">= 151.30m² (0.55:1)</text>
<text x="37.6" y="250.9">DP</text>
<text x="49.4" y="250.9">: 437453</text>
<text x="290.5" y="250.7">Ground Floor</text>
<text x="338.5" y="250.7">= 105.28m² (Entry Porch)</text>
<text x="37.8" y="255.9">AREA : 271.9m² (By Title)</text>
<text x="290.4" y="255.7">Proposed First Floor</text>
<text x="339" y="255.7">= 44.80m² (Excluding Stairs)</text>
<text x="49.9" y="260.9">: 275.1m² (By Calc)</text>
<text x="290.7" y="265.7">TOTAL G.F.A</text>
<text x="338.2" y="265.7">= 150.08m²</text>
<text x="28.4" y="283.6">MRS I KERR</text>
<text x="143.5" y="283.6">260 WILLOUGHBY ROAD, NAREMBURN, NSW 2065</text>
<text x="293.4" y="283.9">1: 200</text>
<text x="322.2" y="283.9">2 OF 8</text>
<text x="354.4" y="283.8">7811</text>
<text x="377.6" y="283.8">G</text>
</g>
<text font-size="3.2" x="366.2" y="283.8">/16</text>
<g font-size="3.1">
<text x="322.7" y="106">Bench Mark</text>
<text x="322.8" y="113.9">RL 80.64 (AHD)</text>
<text x="322.8" y="110">Cut in top of Kerb</text>
</g>
<g font-size="2.6">
<text x="394.8" y="13.3">M.N.</text>
<text x="383.9" y="20">T.N.</text>
<text x="249.5" y="26.5">14400 Proposed Approx.</text>
<text x="279.3" y="35">5.170 Existing</text>
<text x="281.4" y="39.5">(By Survey)</text>
<text x="234.5" y="52.5">Brick Semi-Detached Cottage</text>
<text x="240.7" y="49.5">One &amp; Two Storey</text>
<text x="213.4" y="59.1">New Fibro</text>
<text x="243.3" y="55.4">(Tile Roof)</text>
<text x="244.2" y="58.3">No. 264</text>
<text x="208" y="62.7">First Floor Addition</text>
<text x="212.1" y="66">(Metal Roof)</text>
<text x="187.1" y="94.2">(Metal Roof)</text>
<text x="222.2" y="93.3">Brick Semi-Detached Cottage</text>
<text x="229.3" y="90.4">Single Storey</text>
<text x="162.6" y="98.1">Deck</text>
<text x="231" y="96.3">(Tile Roof)</text>
<text x="231.9" y="99.2">No. 262</text>
<text x="271.5" y="96.5" transform="rotate(-90 271.5 96.5)">Porch</text>
<text x="193.7" y="106.6">40.234</text>
<text x="268" y="102.4">Line of existing residence</text>
<text x="268.1" y="105.4">shown dashed</text>
<text x="198" y="111.4">Concrete</text>
<text x="44.2" y="119.8" transform="rotate(-89 44.2 119.8)">Approx.</text>
<text x="63.5" y="118.8" transform="rotate(-90 63.5 118.8)">1.110 Existing</text>
<text x="66.4" y="116.4" transform="rotate(-90 66.4 116.4)">(By Survey)</text>
<text x="223.8" y="114">Awning</text>
<text x="354.2" y="119.7" transform="rotate(-90 354.2 119.7)">1.010 Existing</text>
<text x="357.1" y="117.3" transform="rotate(-90 357.1 117.3)">(By Survey)</text>
<text x="372.1" y="118.7" transform="rotate(-90 372.1 118.7)">(By Survey)</text>
<text x="385.4" y="115.9" transform="rotate(-90 385.4 115.9)">1.365</text>
<text x="41.2" y="125.7" transform="rotate(-90 41.2 125.7)">1.575 Proposed</text>
<text x="120" y="123.7">Grass</text>
<text x="280.8" y="124.4">Paving</text>
<text x="304.6" y="120.4" transform="rotate(-90 304.6 120.4)">6.720</text>
<text x="369.1" y="121.2" transform="rotate(-90 369.1 121.2)">1.370 Existing</text>
<text x="388.3" y="122.1" transform="rotate(-90 388.3 122.1)">Proposed Approx.</text>
<text x="98.4" y="128.9" transform="rotate(-90 98.4 128.9)">6.865</text>
<text x="146.6" y="127.7">Deck</text>
<text x="159.6" y="131.6" transform="rotate(-90 159.6 131.6)">Awning</text>
<text x="194.8" y="131.2">Floor Addition</text>
<text x="194.8" y="128.3">Proposed First</text>
<text x="272.6" y="130.1" transform="rotate(-90 272.6 130.1)">Porch</text>
<text x="102.8" y="133.8">Clad</text>
<text x="102.8" y="135.9">Shed</text>
<text x="304.8" y="132.8">Driveway</text>
<text x="118.9" y="141">Garden</text>
<text x="101.2" y="144.6">1.880</text>
<text x="117.6" y="144.6">1.295</text>
<text x="143.9" y="144.6">12.440</text>
<text x="212.6" y="145.5">19.450</text>
<text x="284.4" y="145.3">5.17</text>
<text x="353.5" y="144.2" transform="rotate(-90 353.5 144.2)">Nil</text>
<text x="356.4" y="147.5" transform="rotate(-90 356.4 147.5)">Setback</text>
<text x="154.1" y="153.1" transform="rotate(-90 154.1 153.1)">Awning</text>
<text x="176.6" y="157">(Metal Roof)</text>
<text x="219.9" y="159.7">Brick Semi-Detached Cottage</text>
<text x="227" y="156.8">Single Storey</text>
<text x="228.8" y="162.6">(Tile Roof)</text>
<text x="229.7" y="165.5">No. 258</text>
<text x="272.4" y="162.2" transform="rotate(-90 272.4 162.2)">Porch</text>
<text x="229.1" y="190.2">Single Storey</text>
<text x="185.3" y="192.5">(Metal Roof)</text>
<text x="222" y="193.2">Brick Semi-Detached Cottage</text>
<text x="230.8" y="196.1">(Tile Roof)</text>
<text x="272" y="197" transform="rotate(-90 272 197)">Porch</text>
<text x="231.7" y="199">No. 256</text>
<text x="230.3" y="220.8">Single Storey</text>
<text x="221.5" y="223.7">Brick Semi-Detached Cottage</text>
<text x="230.3" y="226.7">(Tile Roof)</text>
<text x="231.2" y="229.6">No. 254</text>
<text x="19.8" y="283.8">FOR:</text>
<text x="137.4" y="283.6">AT:</text>
<text x="283.1" y="283.9">SCALE:</text>
<text x="311.6" y="283.9">SHEET:</text>
<text x="340.9" y="283.9">JOB NO:</text>
</g>
</svg>
